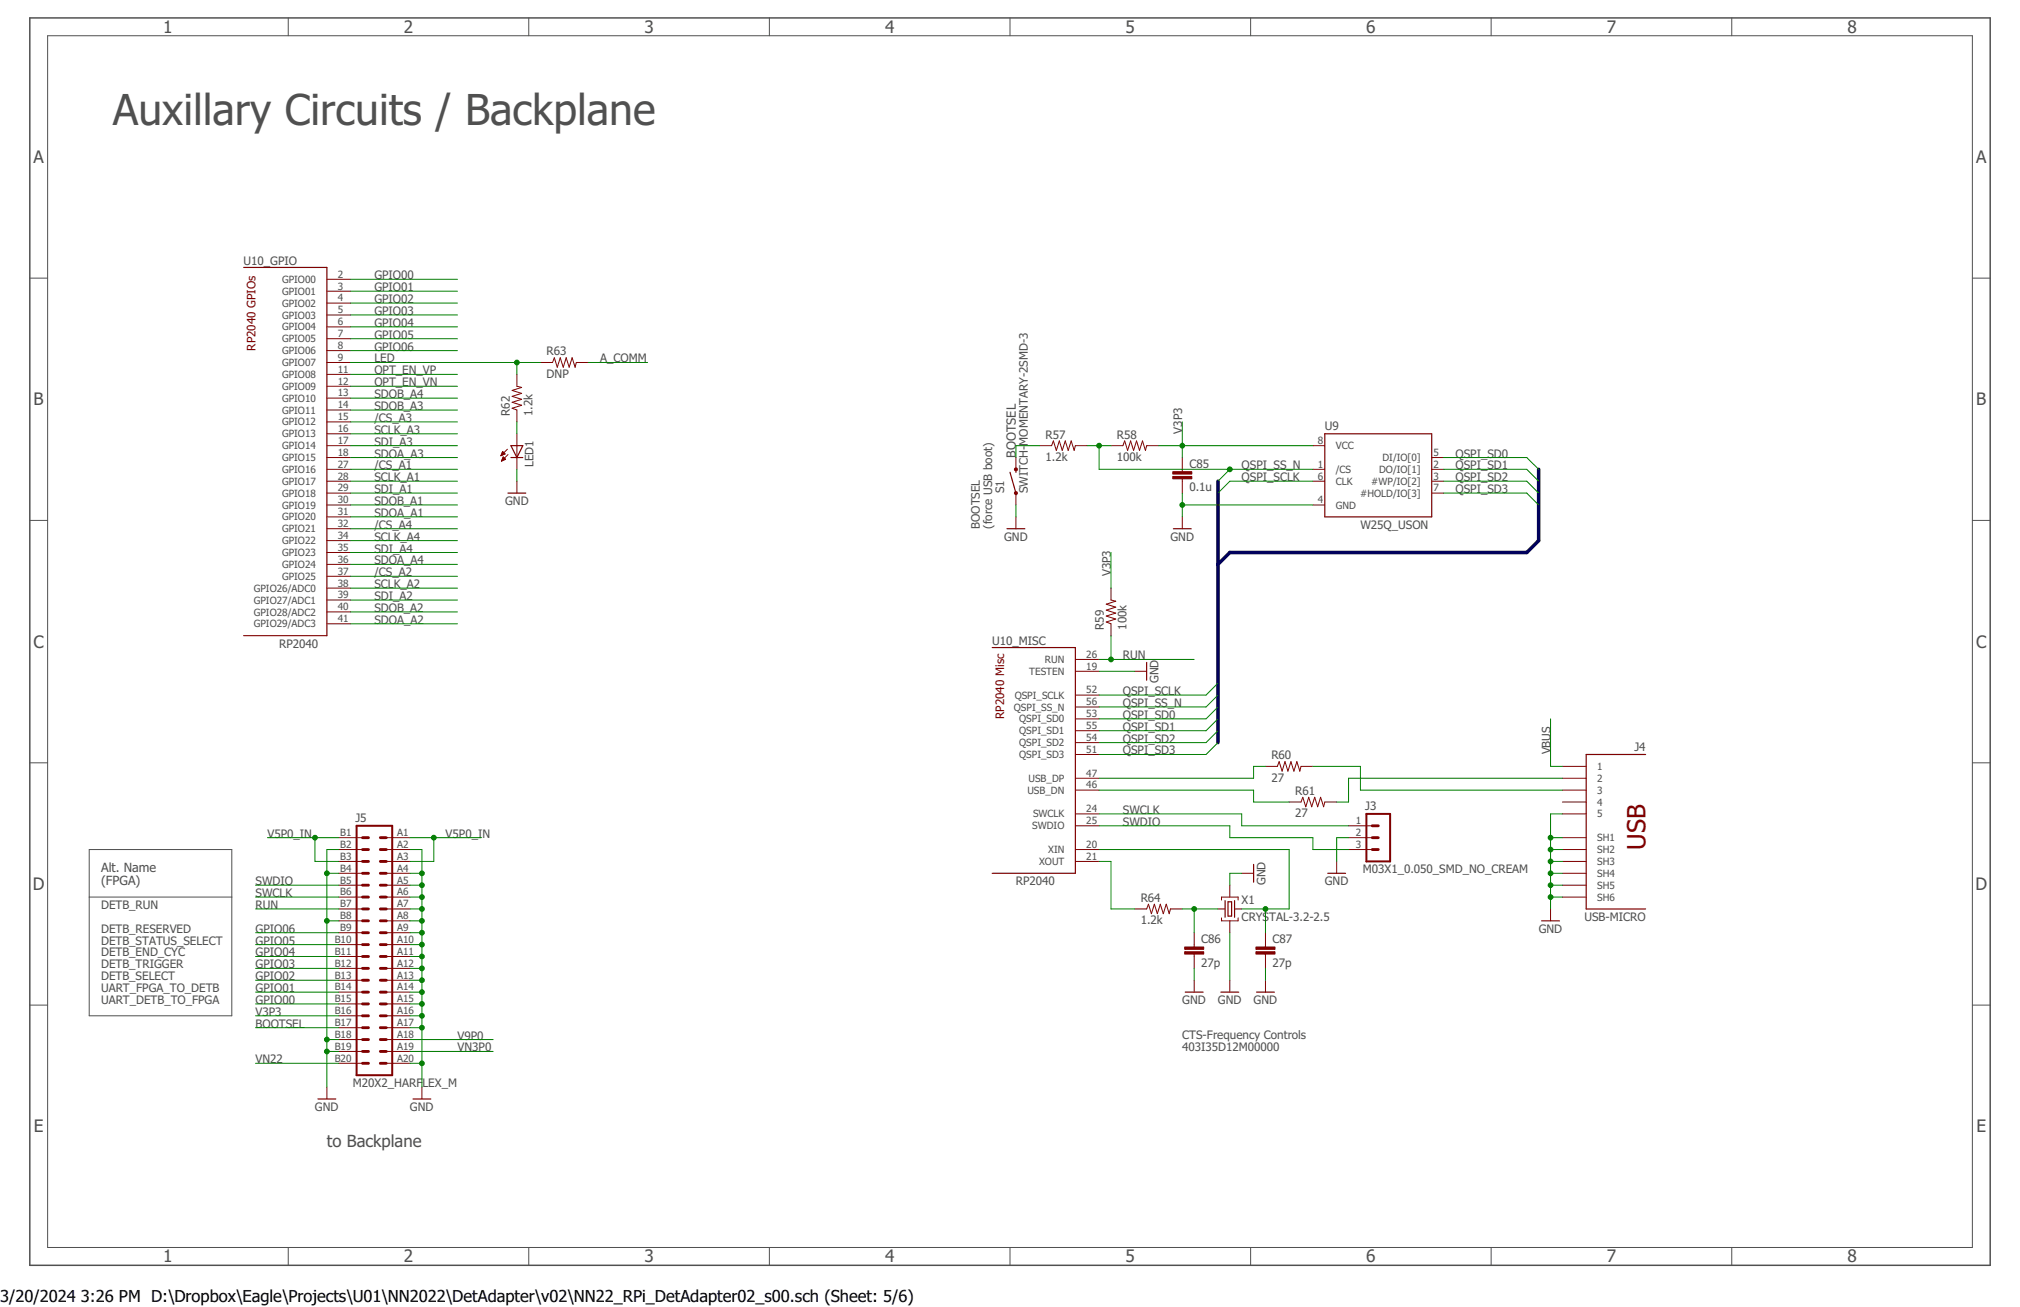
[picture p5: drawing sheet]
<svg xmlns="http://www.w3.org/2000/svg" width="432mm" height="279mm" viewBox="0 0 432 279" stroke-linecap="round" stroke-linejoin="round" font-family="sans-serif">
<path d="M6.4 3.8h419v266.7h-419z" fill="none" stroke="#505050" stroke-width=".32"/>
<g fill="none" stroke="#505050" stroke-width=".21">
<path d="M10.2 7.6h411.4v259.1h-411.4zM61.6 3.8v3.8M113 3.8v3.8M164.5 3.8v3.8M215.9 3.8v3.8M267.3 3.8v3.8M318.7 3.8v3.8M370.2 3.8v3.8M6.4 59.5h3.8M421.6 59.5h3.8M6.4 111.3h3.8M421.6 111.3h3.8"/>
<path d="M6.4 163.1h3.8M421.6 163.1h3.8M19.1 181.6h30.5v35.5h-30.5zM19.1 191.8h30.5M6.4 214.9h3.8M421.6 214.9h3.8M61.6 266.7v3.8M113 266.7v3.8M164.5 266.7v3.8M215.9 266.7v3.8M267.3 266.7v3.8M318.7 266.7v3.8"/>
<path d="M370.2 266.7v3.8"/>
</g>
<g fill="none" stroke="#800000" stroke-width=".25">
<path d="M52.1 57.2h17.8v78.7h-17.8M109.2 95.3h2.6l-1.3 2.5zM109.2 97.8h2.6M283.2 92.7h22.8v17.8h-22.8zM108.6 105.4h3.8M215.3 113h3.8M215.9 101l1.3 4.4M217.2 100.3v.7M250.8 113h3.8M212.1 138.4h17.8v48.3h-17.8M245.1 141.6v3.8M351.8 161.3h-12.7v33h12.7"/>
<path d="M261.9 192.5v3.6M262.5 192.8h.8v3h-.8zM263.9 192.5v3.6M268 184.8v3.8M283.8 186.7h3.8M329.5 196.8h3.9M253.4 212.1h3.8M261 212.1h3.8M268.6 212.1h3.8M68 234.9h3.8M88.3 234.9h3.8"/>
</g>
<g fill="none" stroke="#800000" stroke-width=".21">
<path d="M69.9 59.7h5.1M69.9 62.3h5.1M69.9 64.8h5.1M69.9 67.3h5.1M69.9 69.9h5.1M69.9 72.4h5.1M69.9 75h5.1M69.9 77.5h5.1M115.6 77.5h2.5l.4-1 .6 2 .7-2 .6 2 .6-2 .7 2 .6-2 .6 2 .3-1h2.5M69.9 80h5.1M69.9 82.6h5.1M69.9 85.1h5.1"/>
<path d="M69.9 87.7h5.1M69.9 90.2h5.1M69.9 92.7h5.1M69.9 95.3h5.1M69.9 97.8h5.1M107.1 97.4h.1M107.1 97.3h.3M107.2 97.2h.5M107.2 97h.7M107.2 98.5h.2M107.3 96.9h.5M107.3 98.4h.4"/>
<path d="M107.3 96.8h.4M107.3 98.2h.6M107.4 98.1h.6M107.4 96.7h.2M107.4 96.5l-.3 .9M107.4 96.5l.5 .5M107.4 96.5h.1M107.4 98h.5M107.5 97.9h.3M107.5 97.7h.2M107.6 97.7l.5 .5-.9 .4zM107.9 97l-.8 .4"/>
<path d="M108.5 96l-1.4 1.4M108.6 97.2l-1.4 1.4M110.5 80v2.6l1 .2-2 .7 2 .6-2 .6 2 .7-2 .6 2 .6-2 .7 1 .4v2.5M110.5 92.7v7.6M217.2 97.8v2.5M222.2 95.3h2.6l.4-1 .6 2 .6-2 .7 2 .6-2 .6 2 .7-2 .6 2 .3-1h2.5M237.5 95.3h2.5l.4-1 .6 2 .7-2 .6 2 .7-2 .6 2 .6-2 .7 2 .2-1h2.5M252.7 97.8v3M280.6 95.3h2.6M306 97.8h2.6M69.9 100.3h5.1M69.9 102.9h5.1"/>
<path d="M69.9 105.4h5.1M69.9 107.9h5.1M69.9 110.5h5.1M69.9 113h5.1M69.9 115.6h5.1M69.9 118.1h5.1M110.5 102.9v2.5M217.2 105.4v2.5M217.2 110.5v2.5M252.7 102.4v3M252.7 110.5v2.5M280.6 100.3h2.6"/>
<path d="M280.6 102.9h2.6M280.6 107.9h2.6M306 100.3h2.6M306 102.9h2.6M306 105.4h2.6M69.9 120.6h5.1M69.9 123.2h5.1M69.9 125.7h5.1M69.9 128.3h5.1M69.9 130.8h5.1M69.9 133.3h5.1M237.5 125.7v2.6l1 .2-2 .7 2 .6-2 .6 2 .7-2 .6 2 .6-2 .7 1 .3v2.6"/>
<path d="M229.9 148.6h5M229.9 151.1h5M229.9 153.7h5M229.9 156.2h5M229.9 158.7h5M229.9 143.5h5M229.9 141h5M242.6 143.5h2.5M72.4 179.1h5.1M82.6 179.1h5.1M229.9 166.4h5M229.9 168.9h5"/>
<path d="M229.9 161.3h5M229.9 174h5M229.9 176.5h5M270.5 163.8h2.5l.4-1 .7 2 .6-2 .6 2 .6-2 .7 2 .6-2 .7 2 .2-1h2.5M275.6 171.4h2.5l.4-1 .6 2.1 .7-2.1 .6 2.1 .6-2.1 .7 2.1 .6-2.1 .6 2.1 .3-1.1h2.5M288.3 179.1h5M288.3 176.5h5M334 163.8h5.1M334 179.1h5.1M334 166.4h5.1M334 168.9h5.1M334 174h5.1"/>
<path d="M334 171.4h5.1M72.4 181.6h5.1M72.4 184.1h5.1M72.4 186.7h5.1M72.4 189.2h5.1M72.4 191.8h5.1M72.4 194.3h5.1M72.4 196.8h5.1M72.4 199.4h5.1M82.6 181.6h5.1M82.6 184.1h5.1M82.6 186.7h5.1"/>
<path d="M82.6 189.2h5.1M82.6 191.8h5.1M82.6 194.3h5.1M82.6 196.8h5.1M82.6 199.4h5.1M229.9 181.6h5M229.9 184.1h5M242.6 194.3h2.5l.4-1 .6 2 .7-2 .6 2 .6-2 .7 2 .6-2 .6 2 .3-1h2.5M255.3 199.4v3M260.3 194.3h1.6M261.1 192.4v-.6h3.6v.6M261.1 196.2v.6h3.6v-.6"/>
<path d="M262.9 189.2v2.6M262.9 196.8v2.6M263.9 194.3h1.5M265.4 186.7h2.6M270.5 199.4v3M285.7 184.1v2.6M288.3 181.6h5M331.4 194.3v2.5M334 181.6h5.1M334 184.1h5.1M334 186.7h5.1M334 189.2h5.1"/>
<path d="M334 191.8h5.1M72.4 201.9h5.1M72.4 204.5h5.1M72.4 207h5.1M72.4 209.5h5.1M72.4 212.1h5.1M72.4 214.6h5.1M72.4 217.1h5.1M72.4 219.7h5.1M82.6 201.9h5.1M82.6 204.5h5.1M82.6 207h5.1"/>
<path d="M82.6 209.5h5.1M82.6 212.1h5.1M82.6 214.6h5.1M82.6 217.1h5.1M82.6 219.7h5.1M255.3 204v3M255.3 209.5v2.6M262.9 209.5v2.6M270.5 204v3M270.5 209.5v2.6M69.9 232.4v2.5M72.4 222.2h5.1"/>
<path d="M72.4 224.8h5.1M72.4 227.3h5.1M82.6 222.2h5.1M82.6 224.8h5.1M82.6 227.3h5.1M90.2 232.4v2.5"/>
</g>
<g fill="none" stroke="#800000" stroke-width=".61">
<path d="M77.5 179.1h1.3M81.3 179.1h1.3M293.3 179.1h1.3M293.3 176.5h1.3M77.5 184.1h1.3M77.5 181.6h1.3M77.5 186.7h1.3M77.5 189.2h1.3M77.5 191.8h1.3M77.5 194.3h1.3M77.5 196.8h1.3M77.5 199.4h1.3"/>
<path d="M81.3 184.1h1.3M81.3 181.6h1.3M81.3 186.7h1.3M81.3 189.2h1.3M81.3 191.8h1.3M81.3 194.3h1.3M81.3 196.8h1.3M81.3 199.4h1.3M293.3 181.6h1.3M77.5 201.9h1.3M77.5 209.5h1.3M77.5 207h1.3"/>
<path d="M77.5 204.5h1.3M77.5 212.1h1.3M77.5 214.6h1.3M77.5 217.1h1.3M77.5 219.7h1.3M81.3 201.9h1.3M81.3 209.5h1.3M81.3 207h1.3M81.3 204.5h1.3M81.3 212.1h1.3M81.3 214.6h1.3M81.3 217.1h1.3"/>
<path d="M81.3 219.7h1.3M77.5 222.2h1.3M77.5 224.8h1.3M77.5 227.3h1.3M81.3 222.2h1.3M81.3 224.8h1.3M81.3 227.3h1.3"/>
</g>
<path d="M76.2 176.5h7.6v53.3h-7.6zM292.1 174h5.1v10.1h-5.1z" fill="none" stroke="#800000" stroke-width=".42"/>
<g fill="#800000" stroke="#800000" stroke-width=".21">
<path d="M268.5 203.5h4v.5h-4z"/>
<path d="M268.5 202.4h4v.5h-4z"/>
<path d="M253.2 203.5h4.1v.5h-4.1z"/>
<path d="M253.2 202.4h4.1v.5h-4.1z"/>
<path d="M250.7 101.9h4.1v.5h-4.1z"/>
<path d="M250.7 100.8h4.1v.5h-4.1z"/>
</g>
<g fill="#800000" stroke="#800000" stroke-width=".21">
<path d="M216.9 100.1h.5v.5h-.5z" fill-rule="evenodd"/>
<circle cx="217.2" cy="105.4" r=".33"/>
</g>
<path d="M260.3 102.9v55.8M328.9 100.3v15.3l-2.5 2.5h-63.5l-2.6 2.5" fill="none" stroke="#000080" stroke-width=".76"/>
<g fill="none" stroke="#008000" stroke-width=".21">
<path d="M75 59.7h22.8M75 62.3h22.8M75 64.8h22.8M75 72.4h22.8M75 75h22.8M75 77.5h40.6M75 67.3h22.8M75 69.9h22.8M110.5 77.5v2.5M125.7 77.5h12.7M75 95.3h22.8M75 97.8h22.8"/>
<path d="M75 92.7h22.8M75 90.2h22.8M75 80h22.8M75 82.6h22.8M75 85.1h22.8M75 87.7h22.8M110.5 90.2v2.5M222.2 95.3h-5v2.5M232.4 95.3h5.1M234.9 95.3v5h45.7M247.6 95.3h33M252.7 90.2v7.6"/>
<path d="M308.6 97.8h17.8l2.5 2.5M75 107.9h22.8M75 102.9h22.8M75 100.3h22.8M75 105.4h22.8M75 113h22.8M75 115.6h22.8M75 118.1h22.8M75 110.5h22.8M110.5 100.3v2.6M217.2 107.9v2.6M237.5 118.1v7.6"/>
<path d="M252.7 105.4v5.1M252.7 107.9h27.9M262.9 100.3l-2.6 2.6M280.6 102.9h-17.7l-2.6 2.5M308.6 102.9h17.8l2.5 2.5M308.6 100.3h17.8l2.5 2.6M308.6 105.4h17.8l2.5 2.5M75 120.6h22.8M75 123.2h22.8M75 125.7h22.8M75 128.3h22.8M75 130.8h22.8"/>
<path d="M75 133.3h22.8M237.5 135.9v5.1M234.9 143.5h7.7M234.9 141h20.4M260.3 146l-2.5 2.6h-22.9M260.3 148.6l-2.5 2.5h-22.9M260.3 151.1l-2.5 2.6h-22.9M260.3 153.7l-2.5 2.5h-22.9M260.3 156.2l-2.5 2.5h-22.9M260.3 158.7l-2.5 2.6h-22.9M331.4 153.7v10.1h2.6M57.2 179.1h15.2"/>
<path d="M67.3 179.1v5h5.1M87.7 179.1h15.2M92.7 179.1v5h-5M234.9 176.5h28v2.6h17.7v2.5h7.7M234.9 174h30.5v2.5h22.9M234.9 168.9h33.1v2.5h7.6M270.5 163.8h-2.5v2.6h-33.1M280.6 163.8h10.2v5.1h43.2M288.3 179.1h-2.6v5M331.4 179.1h2.6M334 174h-2.6v20.3M334 166.4h-45.7v5h-2.6"/>
<path d="M54.6 191.8h17.8M54.6 194.3h17.8M54.6 189.2h17.8M54.6 199.4h17.8M69.9 196.8h2.5M69.9 186.7h2.5M72.4 181.6h-2.5v50.8M87.7 196.8h2.5M87.7 186.7h2.5M87.7 181.6h2.5v50.8M87.7 191.8h2.5M87.7 194.3h2.5"/>
<path d="M87.7 189.2h2.5M87.7 199.4h2.5M234.9 181.6h40.7v12.7h-10.2M234.9 184.1h2.6v10.2h5.1M252.7 194.3h7.6M255.3 194.3v5.1M262.9 199.4v10.1M265.4 186.7h-2.5v2.5M270.5 194.3v5.1M331.4 186.7h2.6M331.4 181.6h2.6M331.4 191.8h2.6"/>
<path d="M331.4 189.2h2.6M331.4 184.1h2.6M54.6 214.6h17.8M54.6 212.1h17.8M54.6 204.5h17.8M54.6 209.5h17.8M54.6 217.1h17.8M54.6 219.7h17.8M54.6 201.9h17.8M54.6 207h17.8M87.7 214.6h2.5M87.7 212.1h2.5"/>
<path d="M87.7 204.5h2.5M87.7 209.5h2.5M87.7 217.1h2.5M87.7 219.7h2.5M87.7 201.9h2.5M87.7 207h2.5M255.3 207v2.5M270.5 207v2.5M54.6 227.3h17.8M69.9 224.8h2.5M69.9 222.2h2.5M87.7 224.8h17.7"/>
<path d="M87.7 222.2h17.7M87.7 227.3h2.5"/>
</g>
<g fill="#008000" stroke="#008000" stroke-width=".21">
<circle cx="69.9" cy="196.8" r=".51"/>
<circle cx="69.9" cy="224.8" r=".51"/>
<circle cx="69.9" cy="222.2" r=".51"/>
<circle cx="69.9" cy="186.7" r=".51"/>
<circle cx="90.2" cy="191.8" r=".51"/>
<circle cx="90.2" cy="194.3" r=".51"/>
<circle cx="90.2" cy="204.5" r=".51"/>
<circle cx="90.2" cy="209.5" r=".51"/>
<circle cx="90.2" cy="217.1" r=".51"/>
<circle cx="90.2" cy="227.3" r=".51"/>
<circle cx="90.2" cy="219.7" r=".51"/>
<circle cx="90.2" cy="186.7" r=".51"/>
<circle cx="90.2" cy="189.2" r=".51"/>
<circle cx="90.2" cy="214.6" r=".51"/>
<circle cx="90.2" cy="212.1" r=".51"/>
<circle cx="90.2" cy="201.9" r=".51"/>
<circle cx="90.2" cy="199.4" r=".51"/>
<circle cx="90.2" cy="196.8" r=".51"/>
<circle cx="90.2" cy="207" r=".51"/>
<circle cx="331.4" cy="181.6" r=".51"/>
<circle cx="331.4" cy="184.1" r=".51"/>
<circle cx="331.4" cy="186.7" r=".51"/>
<circle cx="331.4" cy="189.2" r=".51"/>
<circle cx="331.4" cy="191.8" r=".51"/>
<circle cx="331.4" cy="179.1" r=".51"/>
<circle cx="252.7" cy="107.9" r=".51"/>
<circle cx="252.7" cy="95.3" r=".51"/>
<circle cx="237.5" cy="141" r=".51"/>
<circle cx="270.5" cy="194.3" r=".51"/>
<circle cx="255.3" cy="194.3" r=".51"/>
<circle cx="262.9" cy="100.3" r=".51"/>
<circle cx="234.9" cy="95.3" r=".51"/>
<circle cx="67.3" cy="179.1" r=".51"/>
<circle cx="92.7" cy="179.1" r=".51"/>
<circle cx="110.5" cy="77.5" r=".51"/>
</g>
<text font-size="9.1" fill="#505050" x="24.1" y="26.7">Auxillary Circuits / Backplane</text>
<text font-size="5.4" fill="#800000" x="351.8" y="181.6" transform="rotate(-90 351.8 181.6)">USB</text>
<g font-size="3.7" fill="#505050">
<text x="34.9" y="7">1</text>
<text x="86.3" y="7">2</text>
<text x="137.8" y="7">3</text>
<text x="189.2" y="7">4</text>
<text x="240.6" y="7">5</text>
<text x="292" y="7">6</text>
<text x="343.5" y="7">7</text>
<text x="394.9" y="7">8</text>
<text x="7.2" y="34.8">A</text>
<text x="422.4" y="34.8">A</text>
<text x="7.2" y="86.6">B</text>
<text x="422.4" y="86.6">B</text>
<text x="7.2" y="138.5">C</text>
<text x="422.4" y="138.5">C</text>
<text x="7" y="190.3">D</text>
<text x="422.3" y="190.3">D</text>
<text x="7.2" y="242.1">E</text>
<text x="422.5" y="242.1">E</text>
<text x="34.9" y="269.9">1</text>
<text x="86.3" y="269.9">2</text>
<text x="137.8" y="269.9">3</text>
<text x="189.2" y="269.9">4</text>
<text x="240.6" y="269.9">5</text>
<text x="292" y="269.9">6</text>
<text x="343.5" y="269.9">7</text>
<text x="394.9" y="269.9">8</text>
</g>
<text font-size="3.6" fill="#505050" x="69.9" y="245.1">to Backplane</text>
<g font-size="3.5">
<text x="0" y="278.4">3/20/2024</text>
<text x="17.3" y="278.4">3:26 PM D:\Dropbox\Eagle\Projects\U01\NN2022\DetAdapter\v02\NN22_RPi_DetAdapter02_s00.sch (Sheet: 5/6)</text>
</g>
<g font-size="2.7" fill="#505050">
<text x="217.2" y="97.8" transform="rotate(-90 217.2 97.8)">BOOTSEL</text>
<text x="21.6" y="186.3">Alt. Name</text>
<text x="21.6" y="189.2">(FPGA)</text>
</g>
<g font-size="2.5" fill="#505050">
<text x="52.1" y="56.7">U10_GPIO</text>
<text x="80" y="59.7">GPIO00</text>
<text x="80" y="62.2">GPIO01</text>
<text x="80" y="64.8">GPIO02</text>
<text x="80" y="67.3">GPIO03</text>
<text x="80" y="69.9">GPIO04</text>
<text x="80" y="72.4">GPIO05</text>
<text x="80" y="74.9">GPIO06</text>
<text x="80" y="77.5">LED</text>
<text x="116.8" y="76">R63</text>
<text x="128.3" y="77.5">A_COMM</text>
<text x="80" y="80">OPT_EN_VP</text>
<text x="80" y="82.6">OPT_EN_VN</text>
<text x="116.8" y="80.8">DNP</text>
<text x="80" y="85.1">SDOB_A4</text>
<text x="80" y="87.6">SDOB_A3</text>
<text x="109" y="88.9" transform="rotate(-90 109 88.9)">R62</text>
<text x="113.8" y="88.9" transform="rotate(-90 113.8 88.9)">1.2k</text>
<text x="80" y="95.3">SDI_A3</text>
<text x="80" y="92.7">SCLK_A3</text>
<text x="80" y="90.2">/CS_A3</text>
<text x="223.5" y="93.8">R57</text>
<text x="238.8" y="93.8">R58</text>
<text x="252.7" y="92.7" transform="rotate(-90 252.7 92.7)">V3P3</text>
<text x="283.2" y="92">U9</text>
<text x="80" y="100.3">/CS_A1</text>
<text x="80" y="97.8">SDOA_A3</text>
<text x="114.1" y="99.8" transform="rotate(-90 114.1 99.8)">LED1</text>
<text x="223.5" y="98.6">1.2k</text>
<text x="238.8" y="98.6">100k</text>
<text x="254.2" y="100">C85</text>
<text x="265.4" y="100.3">QSPI_SS_N</text>
<text x="311.1" y="97.8">QSPI_SD0</text>
<text x="311.1" y="100.3">QSPI_SD1</text>
<text x="80" y="108">SDOB_A1</text>
<text x="80" y="105.4">SDI_A1</text>
<text x="80" y="102.9">SCLK_A1</text>
<text x="108" y="108">GND</text>
<text x="214.6" y="105.4" transform="rotate(-90 214.6 105.4)">S1</text>
<text x="219.7" y="105.4" transform="rotate(-90 219.7 105.4)">SWITCH-MOMENTARY-2SMD-3</text>
<text x="254.2" y="105">0.1u</text>
<text x="265.4" y="102.9">QSPI_SCLK</text>
<text x="311.1" y="102.9">QSPI_SD2</text>
<text x="311.1" y="105.4">QSPI_SD3</text>
<text x="80" y="113">/CS_A4</text>
<text x="80" y="110.5">SDOA_A1</text>
<text x="209.4" y="113" transform="rotate(-90 209.4 113)">BOOTSEL</text>
<text x="212.1" y="113" transform="rotate(-90 212.1 113)">(force USB boot)</text>
<text x="290.8" y="113">W25Q_USON</text>
<text x="80" y="115.6">SCLK_A4</text>
<text x="80" y="118.1">SDI_A4</text>
<text x="214.6" y="115.6">GND</text>
<text x="250.2" y="115.6">GND</text>
<text x="80" y="120.7">SDOA_A4</text>
<text x="80" y="123.2">/CS_A2</text>
<text x="80" y="125.7">SCLK_A2</text>
<text x="237.5" y="123.2" transform="rotate(-90 237.5 123.2)">V3P3</text>
<text x="80" y="128.3">SDI_A2</text>
<text x="80" y="130.8">SDOB_A2</text>
<text x="80" y="133.4">SDOA_A2</text>
<text x="212.1" y="137.9">U10_MISC</text>
<text x="236" y="134.6" transform="rotate(-90 236 134.6)">R59</text>
<text x="240.8" y="134.6" transform="rotate(-90 240.8 134.6)">100k</text>
<text x="59.7" y="138.4">RP2040</text>
<text x="240" y="141">RUN</text>
<text x="240" y="148.6">QSPI_SCLK</text>
<text x="247.6" y="146.1" transform="rotate(-90 247.6 146.1)">GND</text>
<text x="240" y="151.1">QSPI_SS_N</text>
<text x="240" y="153.7">QSPI_SD0</text>
<text x="240" y="156.2">QSPI_SD1</text>
<text x="240" y="158.7">QSPI_SD2</text>
<text x="240" y="161.3">QSPI_SD3</text>
<text x="331.5" y="161.3" transform="rotate(-90 331.5 161.3)">VBUS</text>
<text x="349.4" y="160.5">J4</text>
<text x="271.8" y="167.1">27</text>
<text x="271.8" y="162.3">R60</text>
<text x="240" y="174">SWCLK</text>
<text x="276.8" y="169.9">R61</text>
<text x="291.8" y="173.2">J3</text>
<text x="57.2" y="179.1">V5P0_IN</text>
<text x="76" y="175.8">J5</text>
<text x="95.3" y="179.1">V5P0_IN</text>
<text x="240" y="176.5">SWDIO</text>
<text x="276.8" y="174.7">27</text>
<text x="54.6" y="191.8">SWCLK</text>
<text x="54.6" y="189.2">SWDIO</text>
<text x="217.2" y="189.2">RP2040</text>
<text x="270.5" y="189.2" transform="rotate(-90 270.5 189.2)">GND</text>
<text x="283.2" y="189.2">GND</text>
<text x="291.3" y="186.7">M03X1_0.050_SMD_NO_CREAM</text>
<text x="21.6" y="194.3">DETB_RUN</text>
<text x="54.6" y="194.3">RUN</text>
<text x="243.8" y="197.6">1.2k</text>
<text x="243.8" y="192.8">R64</text>
<text x="265.4" y="196.8">CRYSTAL-3.2-2.5</text>
<text x="265.4" y="193.3">X1</text>
<text x="338.7" y="196.8">USB-MICRO</text>
<text x="21.6" y="201.9">DETB_STATUS_SELECT</text>
<text x="21.6" y="199.4">DETB_RESERVED</text>
<text x="54.6" y="201.9">GPIO05</text>
<text x="54.6" y="199.4">GPIO06</text>
<text x="256.8" y="201.5">C86</text>
<text x="272" y="201.5">C87</text>
<text x="328.9" y="199.4">GND</text>
<text x="21.6" y="209.5">DETB_SELECT</text>
<text x="21.6" y="207">DETB_TRIGGER</text>
<text x="21.6" y="204.5">DETB_END_CYC</text>
<text x="54.6" y="209.5">GPIO02</text>
<text x="54.6" y="207">GPIO03</text>
<text x="54.6" y="204.5">GPIO04</text>
<text x="256.8" y="206.6">27p</text>
<text x="272" y="206.6">27p</text>
<text x="21.6" y="214.6">UART_DETB_TO_FPGA</text>
<text x="21.6" y="212.1">UART_FPGA_TO_DETB</text>
<text x="54.6" y="214.6">GPIO00</text>
<text x="54.6" y="212.1">GPIO01</text>
<text x="252.7" y="214.6">GND</text>
<text x="260.3" y="214.6">GND</text>
<text x="268" y="214.6">GND</text>
<text x="54.6" y="217.2">V3P3</text>
<text x="54.6" y="219.7">BOOTSEL</text>
<text x="54.6" y="227.3">VN22</text>
<text x="97.8" y="224.8">VN3P0</text>
<text x="97.8" y="222.2">V9P0</text>
<text x="252.7" y="222.1">CTS-Frequency Controls</text>
<text x="252.7" y="224.8">403I35D12M00000</text>
<text x="75.5" y="232.4">M20X2_HARF</text>
<text x="90.3" y="232.4">LEX_M</text>
<text x="67.3" y="237.5">GND</text>
<text x="87.6" y="237.5">GND</text>
</g>
<g font-size="2.5" fill="#800000">
<text x="54.6" y="74.9" transform="rotate(-90 54.6 74.9)">RP2040 GPIOs</text>
<text x="214.6" y="153.7" transform="rotate(-90 214.6 153.7)">RP2040 Misc</text>
</g>
<g font-size="2.1" fill="#505050">
<text x="72.2" y="59.4">2</text>
<text x="60.3" y="60.5">GPIO00</text>
<text x="60.3" y="63">GPIO01</text>
<text x="60.3" y="65.5">GPIO02</text>
<text x="72.2" y="61.9">3</text>
<text x="72.2" y="64.4">4</text>
<text x="60.3" y="68.1">GPIO03</text>
<text x="60.3" y="70.6">GPIO04</text>
<text x="72.2" y="67">5</text>
<text x="72.2" y="69.5">6</text>
<text x="60.3" y="73.2">GPIO05</text>
<text x="60.3" y="75.7">GPIO06</text>
<text x="72.2" y="72.1">7</text>
<text x="72.2" y="74.6">8</text>
<text x="72.2" y="77.1">9</text>
<text x="60.3" y="78.2">GPIO07</text>
<text x="60.3" y="80.8">GPIO08</text>
<text x="60.3" y="83.3">GPIO09</text>
<text x="72.2" y="79.7">11</text>
<text x="72.2" y="82.2">12</text>
<text x="60.3" y="85.9">GPIO10</text>
<text x="60.3" y="88.4">GPIO11</text>
<text x="72.2" y="84.7">13</text>
<text x="72.2" y="87.3">14</text>
<text x="72.2" y="89.8">15</text>
<text x="60.3" y="90.9">GPIO12</text>
<text x="60.3" y="93.5">GPIO13</text>
<text x="72.2" y="92.4">16</text>
<text x="72.2" y="94.9">17</text>
<text x="281.7" y="94.9">8</text>
<text x="60.3" y="96">GPIO14</text>
<text x="60.3" y="98.6">GPIO15</text>
<text x="60.3" y="101.1">GPIO16</text>
<text x="72.2" y="97.4">18</text>
<text x="72.2" y="100">27</text>
<text x="281.7" y="100">1</text>
<text x="285.5" y="96">VCC</text>
<text x="285.5" y="101.1">/CS</text>
<text x="294.8" y="101.1">DO/IO[1]</text>
<text x="295.5" y="98.6">DI/IO[0]</text>
<text x="306.4" y="97.4">5</text>
<text x="306.4" y="100">2</text>
<text x="60.3" y="103.6">GPIO17</text>
<text x="60.3" y="106.2">GPIO18</text>
<text x="72.2" y="102.5">28</text>
<text x="72.2" y="105.1">29</text>
<text x="72.2" y="107.6">30</text>
<text x="281.7" y="107.6">4</text>
<text x="281.7" y="102.5">6</text>
<text x="285.5" y="103.6">CLK</text>
<text x="290.8" y="106.2">#HOLD/IO[3]</text>
<text x="293.1" y="103.6">#WP/IO[2]</text>
<text x="306.4" y="102.5">3</text>
<text x="306.4" y="105.1">7</text>
<text x="60.3" y="108.7">GPIO19</text>
<text x="60.3" y="111.3">GPIO20</text>
<text x="60.3" y="113.8">GPIO21</text>
<text x="72.2" y="110.1">31</text>
<text x="72.2" y="112.7">32</text>
<text x="285.5" y="108.7">GND</text>
<text x="60.3" y="116.3">GPIO22</text>
<text x="60.3" y="118.9">GPIO23</text>
<text x="72.2" y="115.2">34</text>
<text x="72.2" y="117.8">35</text>
<text x="60.3" y="121.4">GPIO24</text>
<text x="60.3" y="124">GPIO25</text>
<text x="72.2" y="120.3">36</text>
<text x="72.2" y="122.8">37</text>
<text x="72.2" y="125.4">38</text>
<text x="54.3" y="126.5">GPIO26/ADC0</text>
<text x="54.3" y="129">GPIO27/ADC1</text>
<text x="54.3" y="131.6">GPIO28/ADC2</text>
<text x="72.2" y="127.9">39</text>
<text x="72.2" y="130.5">40</text>
<text x="54.3" y="134.1">GPIO29/ADC3</text>
<text x="72.2" y="133">41</text>
<text x="223.4" y="141.7">RUN</text>
<text x="232.2" y="143.2">19</text>
<text x="232.2" y="140.6">26</text>
<text x="216.9" y="149.4">QSPI_SCLK</text>
<text x="220" y="144.3">TESTEN</text>
<text x="232.2" y="148.2">52</text>
<text x="216.7" y="151.9">QSPI_SS_N</text>
<text x="217.9" y="154.4">QSPI_SD0</text>
<text x="232.2" y="150.8">56</text>
<text x="232.2" y="153.3">53</text>
<text x="232.2" y="155.9">55</text>
<text x="217.9" y="157">QSPI_SD1</text>
<text x="217.9" y="159.5">QSPI_SD2</text>
<text x="232.2" y="158.4">54</text>
<text x="232.2" y="160.9">51</text>
<text x="217.9" y="162.1">QSPI_SD3</text>
<text x="219.9" y="167.1">USB_DP</text>
<text x="232.2" y="166">47</text>
<text x="341.4" y="164.6">1</text>
<text x="341.4" y="167.1">2</text>
<text x="219.6" y="169.7">USB_DN</text>
<text x="232.2" y="168.6">46</text>
<text x="232.2" y="173.6">24</text>
<text x="341.4" y="169.7">3</text>
<text x="341.4" y="172.2">4</text>
<text x="72.7" y="178.7">B1</text>
<text x="84.9" y="178.7">A1</text>
<text x="220.6" y="177.3">SWDIO</text>
<text x="220.8" y="174.7">SWCLK</text>
<text x="232.2" y="176.2">25</text>
<text x="289.9" y="176.2">1</text>
<text x="289.9" y="178.7">2</text>
<text x="341.4" y="174.7">5</text>
<text x="341.4" y="179.8">SH1</text>
<text x="72.7" y="181.2">B2</text>
<text x="72.7" y="183.8">B3</text>
<text x="84.9" y="181.2">A2</text>
<text x="84.9" y="183.8">A3</text>
<text x="222.1" y="184.9">XOUT</text>
<text x="224.1" y="182.4">XIN</text>
<text x="232.2" y="183.8">21</text>
<text x="232.2" y="181.2">20</text>
<text x="289.9" y="181.2">3</text>
<text x="341.4" y="182.4">SH2</text>
<text x="341.4" y="184.9">SH3</text>
<text x="72.7" y="186.3">B4</text>
<text x="72.7" y="188.9">B5</text>
<text x="72.7" y="191.4">B6</text>
<text x="84.9" y="186.3">A4</text>
<text x="84.9" y="188.9">A5</text>
<text x="84.9" y="191.4">A6</text>
<text x="341.4" y="187.4">SH4</text>
<text x="341.4" y="190">SH5</text>
<text x="72.7" y="193.9">B7</text>
<text x="72.7" y="196.5">B8</text>
<text x="84.9" y="193.9">A7</text>
<text x="84.9" y="196.5">A8</text>
<text x="341.4" y="192.5">SH6</text>
<text x="71.5" y="201.6">B10</text>
<text x="72.7" y="199">B9</text>
<text x="84.9" y="199">A9</text>
<text x="84.9" y="201.6">A10</text>
<text x="71.5" y="204.1">B11</text>
<text x="71.5" y="206.6">B12</text>
<text x="71.5" y="209.2">B13</text>
<text x="84.9" y="204.1">A11</text>
<text x="84.9" y="206.6">A12</text>
<text x="84.9" y="209.2">A13</text>
<text x="71.5" y="211.7">B14</text>
<text x="71.5" y="214.3">B15</text>
<text x="84.9" y="211.7">A14</text>
<text x="84.9" y="214.3">A15</text>
<text x="71.5" y="216.8">B16</text>
<text x="71.5" y="219.3">B17</text>
<text x="71.5" y="221.9">B18</text>
<text x="84.9" y="216.8">A16</text>
<text x="84.9" y="219.3">A17</text>
<text x="84.9" y="221.9">A18</text>
<text x="71.5" y="224.4">B19</text>
<text x="71.5" y="227">B20</text>
<text x="84.9" y="224.4">A19</text>
<text x="84.9" y="227">A20</text>
</g>
</svg>
